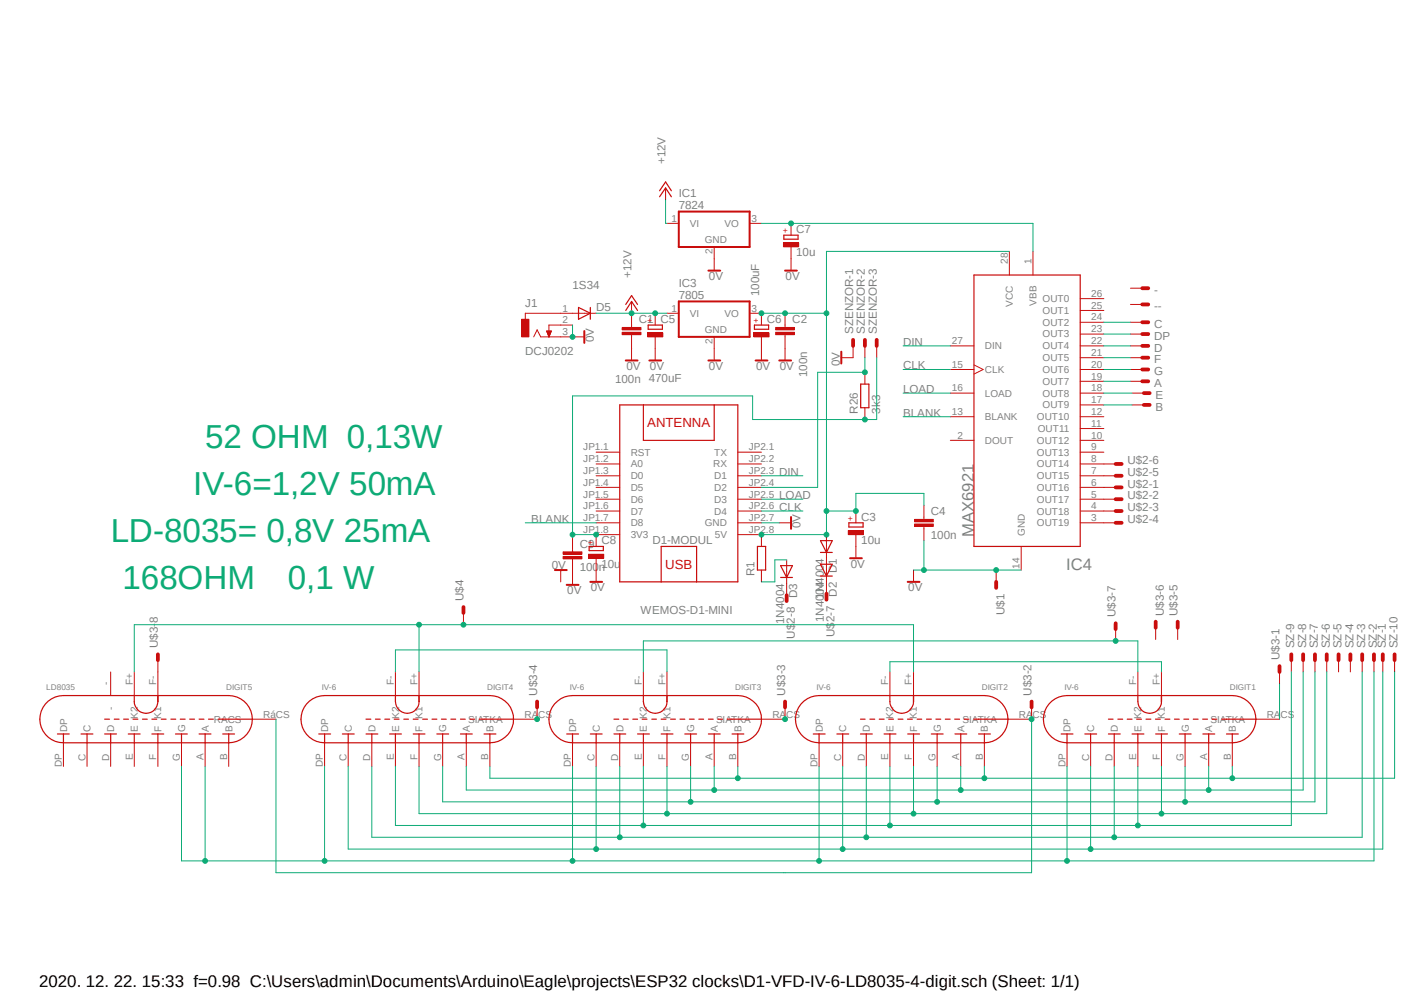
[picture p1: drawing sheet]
<svg xmlns="http://www.w3.org/2000/svg" width="297mm" height="210mm" viewBox="0 0 297 210" stroke-linecap="round" stroke-linejoin="round" font-family="sans-serif">
<path d="M8.3 28.2l288.6 156.5M296.9 28.2l-288.6 156.5" fill="none" stroke="#fff" stroke-width=".21"/>
<path d="M143.6 63.8h15v7.4h-15zM167.3 109.3v2.5" fill="none" stroke="#c90d0c" stroke-width=".42"/>
<path d="M133.6 68.7v.6M133.6 70.8v.4M141.1 66.3h2.5M151.1 71.2v2.5M158.6 66.3h2.5M164.8 110.6h2.5" fill="none" stroke="#c90d0c" stroke-width=".21"/>
<path d="M131.6 70.3h4v.5h-4z" fill-rule="evenodd" fill="#c90d0c"/>
<path d="M131.6 70.3h4v.5h-4z" fill="none" stroke="#c90d0c" stroke-width=".21"/>
<path d="M131.6 69.3h4v.5h-4z" fill-rule="evenodd" fill="#c90d0c"/>
<path d="M131.6 69.3h4v.5h-4zM133.6 66.3v2.4M133.6 71.2v2.5M166.1 68.7v.6M166.1 70.8v.4" fill="none" stroke="#c90d0c" stroke-width=".21"/>
<path d="M164.1 70.3h4v.5h-4z" fill-rule="evenodd" fill="#c90d0c"/>
<path d="M164.1 70.3h4v.5h-4z" fill="none" stroke="#c90d0c" stroke-width=".21"/>
<path d="M164.1 69.3h4v.5h-4z" fill-rule="evenodd" fill="#c90d0c"/>
<path d="M133.6 73.7v2.5M151.1 73.7v2.5M164.1 69.3h4v.5h-4zM166.1 66.3v2.4M166.1 71.2v5M195.5 109.3v.6M195.5 111.3v.5M193.3 120.6v2.5" fill="none" stroke="#c90d0c" stroke-width=".21"/>
<path d="M132.4 76.2h2.5M149.9 76.2h2.5M164.8 76.2h2.5M192 123.1h2.5" fill="none" stroke="#c90d0c" stroke-width=".42"/>
<path d="M193.5 110.8h3.9v.5h-3.9z" fill-rule="evenodd" fill="#c90d0c"/>
<path d="M193.5 110.8h3.9v.5h-3.9z" fill="none" stroke="#c90d0c" stroke-width=".21"/>
<path d="M193.5 109.9h3.9v.5h-3.9z" fill-rule="evenodd" fill="#c90d0c"/>
<path d="M193.5 109.9h3.9v.5h-3.9zM195.5 106.8v2.5M195.5 111.8v2.5" fill="none" stroke="#c90d0c" stroke-width=".21"/>
<path d="M137.1 68.7h3v.9h-3z" fill="none" stroke="#c90d0c" stroke-width=".25"/>
<path d="M137 70.4h3.2v.8h-3.2z" fill-rule="evenodd" fill="#c90d0c"/>
<path d="M137 70.4h3.2v.8h-3.2zM138.6 66.3v2.4M138.6 71.2v2.5" fill="none" stroke="#c90d0c" stroke-width=".21"/>
<path d="M159.6 68.7h3v.9h-3z" fill="none" stroke="#c90d0c" stroke-width=".25"/>
<path d="M159.5 70.4h3.2v.8h-3.2z" fill-rule="evenodd" fill="#c90d0c"/>
<path d="M112.9 71.2l.7-1.4 .8 1.4h4.2M118.6 66.3h-7.5v1.2M118.6 68.7h-2.5v2.5M138.6 73.7v2.5M159.5 70.4h3.2v.8h-3.2zM161.1 66.3v2.4M161.1 71.2v5" fill="none" stroke="#c90d0c" stroke-width=".21"/>
<path d="M137.4 76.2h2.5M159.9 76.2h2.4" fill="none" stroke="#c90d0c" stroke-width=".42"/>
<path d="M110.4 67.5h1.5v3.7h-1.5z" fill-rule="evenodd" fill="#c90d0c"/>
<g fill="none" stroke="#c90d0c" stroke-width=".21">
<path d="M110.4 67.5h1.5v3.7h-1.5zM115.7 70h.9l-.5 1.2zM115.7 70.1h.9M115.7 70.2h.8M115.7 70.3h.8M115.8 70.4h.7M115.9 70.6h.5M115.9 70.5h.5M115.9 70.7h.5M116 70.8h.3M116 70.9h.3M116 71.1h.2"/>
<path d="M116 71h.2M116.1 71.2h.1M118.6 66.3h7.5M118.6 68.7h2.5M118.6 71.2h5M133.6 63.8v2.5M239.1 68.2h2.5M239.1 70.7h2.5M239.1 73.2h2.5M239.1 64.4h2.5M239.1 61h2.5M239.1 75.6h2.5"/>
<path d="M239.1 78.1h2.5M126.1 95.6h5M126.1 98.1h5M156.1 95.6h5M156.1 98.1h5M239.1 80.6h2.5M239.5 83.1h2.5M239.5 85.6h2.5M126.1 100.6h5M126.1 103.1h5M126.1 105.6h5M126.1 108.1h5"/>
<path d="M126.1 110.6h5M126.1 113.1h5M156.1 100.6h5M156.1 103.1h5M156.1 105.6h5M156.1 108.1h5M156.1 110.6h5M156.1 113.1h5M118.6 120.6v2.5M273.2 139.6v2.5M275.7 139.6v2.5M278.2 139.6v2.5"/>
<path d="M280.7 139.6v2.5M283.2 139.6v2.5M285.7 139.6v2.5M288.2 139.6v2.5M290.7 139.6v2.5M292.5 139.6v2.5M295 139.6v2.5"/>
</g>
<path d="M123.6 70v2.5M117.4 120.6h2.5" fill="none" stroke="#c90d0c" stroke-width=".42"/>
<path d="M122.4 65l2.5 1.3-2.5 1.2zM124.9 65v2.5M132.4 65.7l1.2-1.9 1.3 1.9M132.4 64.4l1.2-1.9 1.3 1.9M131.1 85.6h25v37.5h-25zM136.1 85.6v7.5h15v-7.5M179.6 110.6h3v.9h-3zM139.9 123.1v-7.5h7.5v7.5" fill="none" stroke="#c90d0c" stroke-width=".25"/>
<g fill="none" stroke="#c90d0c" stroke-width=".8">
<path d="M241.6 68.2h1.3M241.6 70.7h1.3M241.6 73.2h1.3M241.6 64.4h1.3M241.6 61h1.3M241.6 75.6h1.3M241.6 78.1h1.3M241.6 80.6h1.3M242 83.1h1.2M242 85.6h1.2M273.2 138.4v1.2M275.7 138.4v1.2"/>
<path d="M278.2 138.4v1.2M280.7 138.4v1.2M283.2 138.4v1.2M285.7 138.4v1.2M288.2 138.4v1.2M290.7 138.4v1.2M292.5 138.4v1.2M295 138.4v1.2"/>
</g>
<path d="M179.5 112.2h3.2v.9h-3.2z" fill-rule="evenodd" fill="#c90d0c"/>
<path d="M179.5 112.2h3.2v.9h-3.2zM181.1 108.1v2.5M181.1 113.1v2.5" fill="none" stroke="#c90d0c" stroke-width=".21"/>
<path d="M124.6 115.6h3v.9h-3z" fill="none" stroke="#c90d0c" stroke-width=".25"/>
<path d="M124.5 117.2h3.2v.9h-3.2z" fill-rule="evenodd" fill="#c90d0c"/>
<path d="M121.1 116.2v.5M121.1 118.2v.5M124.5 117.2h3.2v.9h-3.2zM126.1 113.1v2.5M126.1 118.1v2.5" fill="none" stroke="#c90d0c" stroke-width=".21"/>
<path d="M119.1 117.7h4v.5h-4z" fill-rule="evenodd" fill="#c90d0c"/>
<path d="M119.1 117.7h4v.5h-4z" fill="none" stroke="#c90d0c" stroke-width=".21"/>
<path d="M119.1 116.7h4v.5h-4z" fill-rule="evenodd" fill="#c90d0c"/>
<g fill="none" stroke="#c90d0c" stroke-width=".21">
<path d="M140.8 39.8v2.4M141.1 47.2h2.5M151.1 52.2v5M158.6 47.2h2.5M213.5 53.2v5M218.5 53.2v5M180.5 73.2v2.4h-2.5M183 73.2v2.4M183 78.7v2.5M185.5 73.2v2.4M201 78.1h5M201 73.2h5"/>
<path d="M206 77.2l2 .9-2 1M228.5 75.6h5M228.5 78.1h5M228.5 73.2h5M228.5 63.2h5M228.5 65.7h5M228.5 68.2h5M228.5 70.7h5M183 86.2v2.5M201 88.1h5M201 93.1h5M201 83.1h5"/>
<path d="M228.5 88.1h5M228.5 93.1h5M228.5 83.1h5M228.5 80.6h5M228.5 85.6h5M228.5 90.6h5M228.5 95.6h5M228.5 98.1h5M119.1 116.7h4v.5h-4zM121.1 113.7v2.5M121.1 118.7v5M181.1 115.6v2.5"/>
<path d="M216 115.6v5M228.5 100.6h5M228.5 103.1h5M228.5 105.6h5M228.5 108.1h5M228.5 110.6h5M126.1 120.6v2.5M68.7 157.1v5M73.7 157.1v5M78.7 157.1v5M83.7 142.1v5M83.7 157.1v5"/>
<path d="M88.6 142.1v5M88.6 157.1v5M93.6 157.1v5M98.6 157.1v5M103.6 157.1v5M108.6 152.1h5M121.1 157.1v5M126.1 157.1v5M131.1 157.1v5M136.1 142.1v5M136.1 157.1v5M141.1 142.1v5"/>
<path d="M141.1 157.1v5M146.1 157.1v5M151.1 157.1v5M156.1 157.1v5M161.1 152.1h5M173.3 157.1v5M178.3 157.1v5M183.3 157.1v5M188.3 142.1v5M188.3 157.1v5M193.3 142.1v5M193.3 157.1v5"/>
<path d="M198.2 157.1v5M203.2 157.1v5M208.2 157.1v5M213.2 152.1h5M225.7 157.1v5M230.7 157.1v5M235.7 157.1v5M240.7 142.1v5M240.7 157.1v5M245.7 142.1v5M245.7 157.1v5M250.7 157.1v5"/>
<path d="M255.7 157.1v5M260.7 157.1v5M265.7 152.1h5"/>
</g>
<path d="M143.6 44.7h15v7.5h-15zM149.9 57.2h2.5M178 74.4v2.5M179.8 118.1h2.5M119.9 123.7h2.5M124.9 123.1h2.5" fill="none" stroke="#c90d0c" stroke-width=".42"/>
<path d="M180.5 71.9v1.3M183 71.9v1.3M185.5 71.9v1.3" fill="none" stroke="#c90d0c" stroke-width=".8"/>
<g fill="none" stroke="#c90d0c" stroke-width=".25">
<path d="M139.5 41.6l1.3-1.8 1.2 1.8M139.5 40.3l1.3-1.8 1.2 1.8M165.8 49.7h3v.9h-3zM206 58.2h22.5v57.4h-22.5zM182.1 81.2h1.7v5h-1.7zM67.4 155.2h2.5M68.7 157.1h34.9M68.7 155.2v1.9M72.4 155.2h2.5M73.7 155.2v1.9M77.4 155.2h2.5M77.4 152.1h1"/>
<path d="M78.7 155.2v1.9M79.4 152.1h1M81.4 152.1h1M82.4 155.2h2.5M83.4 152.1h1M83.7 147.1a2.94 2.94 0 0 0 1.9 3.7 2.47 2.47 0 0 0 3-2.4v-1.3M83.7 155.2v1.9M85.4 152.1h1M87.4 155.2h2.5M87.4 152.1h1M88.6 155.2v1.9M89.4 152.1h1"/>
<path d="M91.4 152.1h1M92.4 155.2h2.5M93.4 152.1h1M93.6 155.2v1.9M95.4 152.1h1M97.4 155.2h2.5M97.4 152.1h1M98.6 155.2v1.9M99.4 152.1h1M101.4 152.1h7.2M102.4 155.2h2.5M103.6 155.2v1.9"/>
<path d="M108.6 152.1a4.9 4.9 0 0 0-5-5h-34.9a5 5 0 0 0-5 5 5 5 0 0 0 5 5M108.6 152.1a4.9 4.9 0 0 1-5 5M119.9 155.2h2.5M121.1 157.1h35M121.1 155.2v1.9M124.9 155.2h2.5M126.1 155.2v1.9M129.9 155.2h2.5M129.9 152.1h1M131.1 155.2v1.9M131.9 152.1h1M133.9 152.1h1"/>
<path d="M134.9 155.2h2.5M135.8 152.1h1.1M136.1 147.1a2.94 2.94 0 0 0 1.9 3.7 2.47 2.47 0 0 0 3.1-2.4v-1.3M136.1 155.2v1.9M137.9 152.1h1M139.9 155.2h2.5M139.9 152.1h1M141.1 155.2v1.9M141.9 152.1h1M143.8 152.1h1.1M144.9 155.2h2.5M145.8 152.1h1.1"/>
<path d="M146.1 155.2v1.9M147.8 152.1h1M149.9 155.2h2.5M149.9 152.1h1M151.1 155.2v1.9M151.8 152.1h1.1M153.8 152.1h7.3M154.9 155.2h2.5M156.1 155.2v1.9M161.1 152.1a4.9 4.9 0 0 0-5-5h-35a5 5 0 0 0-5 5 5 5 0 0 0 5 5M161.1 152.1a4.9 4.9 0 0 1-5 5M172 155.2h2.5"/>
<path d="M173.3 157.1h34.9M173.3 155.2v1.9M177 155.2h2.5M178.3 155.2v1.9M182 155.2h2.5M182 152.1h1M183.3 155.2v1.9M184 152.1h1M186 152.1h1M187 155.2h2.5M188 152.1h1M188.3 147.1a2.94 2.94 0 0 0 1.9 3.7 2.47 2.47 0 0 0 3.1-2.4v-1.3"/>
<path d="M188.3 155.2v1.9M190 152.1h1M192 152.1h1M192 155.2h2.5M193.3 155.2v1.9M194 152.1h1M196 152.1h1M197 155.2h2.5M198 152.1h1M198.2 155.2v1.9M200 152.1h1M202 152.1h1"/>
<path d="M202 155.2h2.5M203.2 155.2v1.9M204 152.1h1M206 152.1h7.2M207 155.2h2.5M208.2 155.2v1.9M213.2 152.1a5 5 0 0 1-5 5M213.2 152.1a5 5 0 0 0-5-5h-34.9a5 5 0 0 0-5 5 5 5 0 0 0 5 5M224.5 155.2h2.5M225.7 157.1h35M225.7 155.2v1.9M229.5 155.2h2.5"/>
<path d="M230.7 155.2v1.9M234.5 155.2h2.5M234.5 152.1h1M235.7 155.2v1.9M236.5 152.1h1M238.5 152.1h1M239.5 155.2h2.5M240.5 152.1h1M240.7 147.1a2.94 2.94 0 0 0 2 3.7 2.47 2.47 0 0 0 3-2.4v-1.3M240.7 155.2v1.9M242.4 152.1h1.1M244.4 152.1h1"/>
<path d="M244.5 155.2h2.5M245.7 155.2v1.9M246.5 152.1h1M248.5 152.1h1M249.5 155.2h2.5M250.4 152.1h1.1M250.7 155.2v1.9M252.4 152.1h1M254.4 152.1h1M254.5 155.2h2.5M255.7 155.2v1.9M256.4 152.1h1"/>
<path d="M258.4 152.1h7.3M259.5 155.2h2.5M260.7 155.2v1.9M265.7 152.1a5 5 0 0 0-5-5h-35a5 5 0 0 0-5 5 5 5 0 0 0 5 5M265.7 152.1a5 5 0 0 1-5 5"/>
</g>
<path d="M165.7 51.4h3.3v.8h-3.3z" fill-rule="evenodd" fill="#c90d0c"/>
<g fill="none" stroke="#c90d0c" stroke-width=".21">
<path d="M165.7 51.4h3.3v.8h-3.3zM167.3 47.2v2.5M167.3 52.2v5M233.5 98.1h2.5M161.1 113.1v2.5M166.4 118.4v7.5M174.8 113.1v12.5M233.5 103.1h2.5M233.5 105.6h2.5M233.5 108.1h2.5M233.5 110.6h2.5M233.5 100.6h2.5"/>
<path d="M33.4 139.6v7.5M98 129.6v2.5M161.1 120.6v2.5M210.7 120.6v2.5M236 133.1v2.5M244.5 132.8v2.5M249.1 132.8v2.5M13.4 157.1v5M18.4 157.1v5M23.4 142.1v5M23.4 157.1v5M28.4 142.1v5"/>
<path d="M28.4 157.1v5M33.4 157.1v5M38.4 157.1v5M43.4 157.1v5M48.4 157.1v5M53.4 152.1h5M113.6 149.6v2.5M166.1 149.6v2.5M218.2 149.6v2.5M270.7 142.1v2.5"/>
</g>
<path d="M166.1 57.2h2.5" fill="none" stroke="#c90d0c" stroke-width=".42"/>
<g fill="none" stroke="#c90d0c" stroke-width=".25">
<path d="M160.2 115.6h1.8v5h-1.8zM165.1 119.6h2.5l-1.2 2.5zM173.6 114.3h2.5l-1.3 2.5zM173.6 116.8h2.5M173.6 119.3h2.5l-1.3 2.5zM165.1 122.1h2.5M173.6 121.8h2.5M12.1 155.2h2.5M13.4 157.1h35M13.4 155.2v1.9M17.1 155.2h2.5M18.4 155.2v1.9"/>
<path d="M22.1 155.2h2.5M22.1 152.1h1.1M23.4 155.2v1.9M24.2 152.1h1M26.2 152.1h1M27.1 155.2h2.5M28.2 152.1h1M28.4 147.1a2.94 2.94 0 0 0 2 3.7 2.47 2.47 0 0 0 3-2.4v-1.3M28.4 155.2v1.9M30.1 152.1h1.1M32.1 155.2h2.5M32.1 152.1h1"/>
<path d="M33.4 155.2v1.9M34.1 152.1h1M36.2 152.1h1M37.1 155.2h2.5M38.1 152.1h1.1M38.4 155.2v1.9M40.1 152.1h1M42.1 155.2h2.5M42.1 152.1h1M43.4 155.2v1.9M44.1 152.1h1M46.1 152.1h7.3"/>
<path d="M47.1 155.2h2.5M48.4 155.2v1.9M53.4 152.1a5 5 0 0 0-5-5h-35a5 5 0 0 0-5 5 5 5 0 0 0 5 5M53.4 152.1a5 5 0 0 1-5 5"/>
</g>
<g fill="none" stroke="#c90d0c" stroke-width=".8">
<path d="M236 98.1h1.3M236 103.1h1.3M236 105.6h1.3M236 108.1h1.3M236 110.6h1.3M236 100.6h1.3M33.4 138.4v1.2M98 128.4v1.2M166.4 125.9v1.2M174.8 125.6v1.2M210.7 123.1v1.2M236 131.8v1.3"/>
<path d="M244.5 131.5v1.3M249.1 131.5v1.3M113.6 148.4v1.2M166.1 148.4v1.2M218.2 148.4v1.2M270.7 140.9v1.2"/>
</g>
<path d="M195.5 114.3v6.3h-2.2" fill="none" stroke="#0dab76" stroke-width=".21"/>
<circle cx="195.4" cy="120.6" r=".51" fill="#0dab76"/>
<g fill="none" stroke="#0dab76" stroke-width=".21">
<path d="M195.5 120.6h15.2"/>
<circle cx="195.4" cy="120.6" r=".51"/>
</g>
<circle cx="210.7" cy="120.6" r=".51" fill="#0dab76"/>
<g fill="none" stroke="#0dab76" stroke-width=".21">
<path d="M121.1 68.7v2.5M210.7 120.6h5.3"/>
<circle cx="210.7" cy="120.6" r=".51"/>
</g>
<circle cx="121.1" cy="71.2" r=".51" fill="#0dab76"/>
<g fill="none" stroke="#0dab76" stroke-width=".21">
<path d="M133.6 66.3h7.5M161.1 110.6h3.7"/>
<circle cx="121.1" cy="71.2" r=".51"/>
</g>
<circle cx="138.6" cy="66.3" r=".51" fill="#0dab76"/>
<circle cx="138.6" cy="66.3" r=".51" fill="none" stroke="#0dab76" stroke-width=".21"/>
<circle cx="133.6" cy="66.3" r=".51" fill="#0dab76"/>
<g fill="none" stroke="#0dab76" stroke-width=".21">
<path d="M140.8 42.2v5h.3M126.1 66.3h7.5M161.1 66.3h5M195.5 106.8v-2.4h-14.4v3.7"/>
<circle cx="133.6" cy="66.3" r=".51"/>
</g>
<circle cx="166.1" cy="66.3" r=".51" fill="#0dab76"/>
<circle cx="166.1" cy="66.3" r=".51" fill="none" stroke="#0dab76" stroke-width=".21"/>
<circle cx="161.1" cy="66.3" r=".51" fill="#0dab76"/>
<g fill="none" stroke="#0dab76" stroke-width=".21">
<path d="M166.1 66.3h8.7v46.8h-13.7M174.8 108.1h6.3"/>
<circle cx="161.1" cy="66.3" r=".51"/>
</g>
<circle cx="174.8" cy="108.1" r=".51" fill="#0dab76"/>
<circle cx="174.8" cy="108.1" r=".51" fill="none" stroke="#0dab76" stroke-width=".21"/>
<circle cx="181.1" cy="108.1" r=".51" fill="#0dab76"/>
<g fill="none" stroke="#0dab76" stroke-width=".21">
<path d="M213.5 53.2h-38.7v13.1"/>
<circle cx="181.1" cy="108.1" r=".51"/>
</g>
<circle cx="174.8" cy="66.3" r=".51" fill="#0dab76"/>
<circle cx="174.8" cy="66.3" r=".51" fill="none" stroke="#0dab76" stroke-width=".21"/>
<circle cx="174.8" cy="113.1" r=".51" fill="#0dab76"/>
<circle cx="174.8" cy="113.1" r=".51" fill="none" stroke="#0dab76" stroke-width=".21"/>
<circle cx="161.1" cy="113.1" r=".51" fill="#0dab76"/>
<g fill="none" stroke="#0dab76" stroke-width=".21">
<path d="M185.5 75.6v13.1h-26.3v-5"/>
<circle cx="161.1" cy="113.1" r=".51"/>
</g>
<circle cx="183" cy="88.7" r=".51" fill="#0dab76"/>
<g fill="none" stroke="#0dab76" stroke-width=".21">
<path d="M126.1 113.1h-5v.6"/>
<circle cx="183" cy="88.7" r=".51"/>
</g>
<circle cx="126.1" cy="113.1" r=".51" fill="#0dab76"/>
<g fill="none" stroke="#0dab76" stroke-width=".21">
<path d="M159.2 83.7h-38.1v29.4"/>
<circle cx="126.1" cy="113.1" r=".51"/>
</g>
<circle cx="121.1" cy="113.1" r=".51" fill="#0dab76"/>
<g fill="none" stroke="#0dab76" stroke-width=".21">
<path d="M183 75.6v3.1h-10v24.4"/>
<circle cx="121.1" cy="113.1" r=".51"/>
</g>
<circle cx="183" cy="78.7" r=".51" fill="#0dab76"/>
<g fill="none" stroke="#0dab76" stroke-width=".21">
<path d="M161.1 103.1h11.9M103.6 162.1v2.5h157.1v-2.5M208.2 162.1v2.5"/>
<circle cx="183" cy="78.7" r=".51"/>
</g>
<circle cx="208.2" cy="164.6" r=".51" fill="#0dab76"/>
<g fill="none" stroke="#0dab76" stroke-width=".21">
<path d="M156.1 162.1v2.5"/>
<circle cx="208.2" cy="164.6" r=".51"/>
</g>
<circle cx="156.1" cy="164.6" r=".51" fill="#0dab76"/>
<circle cx="156.1" cy="164.6" r=".51" fill="none" stroke="#0dab76" stroke-width=".21"/>
<circle cx="260.7" cy="164.6" r=".51" fill="#0dab76"/>
<g fill="none" stroke="#0dab76" stroke-width=".21">
<path d="M295 142.1v22.5h-34.3M98.6 162.1v5h157.1v-5M203.2 162.1v5"/>
<circle cx="260.7" cy="164.6" r=".51"/>
</g>
<circle cx="203.2" cy="167.1" r=".51" fill="#0dab76"/>
<g fill="none" stroke="#0dab76" stroke-width=".21">
<path d="M151.1 162.1v5"/>
<circle cx="203.2" cy="167.1" r=".51"/>
</g>
<circle cx="151.1" cy="167.1" r=".51" fill="#0dab76"/>
<g fill="none" stroke="#0dab76" stroke-width=".21">
<path d="M275.7 142.1v25h-20"/>
<circle cx="151.1" cy="167.1" r=".51"/>
</g>
<circle cx="255.7" cy="167.1" r=".51" fill="#0dab76"/>
<g fill="none" stroke="#0dab76" stroke-width=".21">
<path d="M93.6 162.1v7.5h157.1v-7.5M198.2 162.1v7.5"/>
<circle cx="255.7" cy="167.1" r=".51"/>
</g>
<circle cx="198.2" cy="169.6" r=".51" fill="#0dab76"/>
<g fill="none" stroke="#0dab76" stroke-width=".21">
<path d="M146.1 162.1v7.5"/>
<circle cx="198.2" cy="169.6" r=".51"/>
</g>
<circle cx="146.1" cy="169.6" r=".51" fill="#0dab76"/>
<g fill="none" stroke="#0dab76" stroke-width=".21">
<path d="M278.2 142.1v27.5h-27.5"/>
<circle cx="146.1" cy="169.6" r=".51"/>
</g>
<circle cx="250.7" cy="169.6" r=".51" fill="#0dab76"/>
<g fill="none" stroke="#0dab76" stroke-width=".21">
<path d="M88.6 162.1v10h157.1v-10M193.3 162.1v10"/>
<circle cx="250.7" cy="169.6" r=".51"/>
</g>
<circle cx="193.2" cy="172.1" r=".51" fill="#0dab76"/>
<g fill="none" stroke="#0dab76" stroke-width=".21">
<path d="M141.1 162.1v10"/>
<circle cx="193.2" cy="172.1" r=".51"/>
</g>
<circle cx="141.1" cy="172.1" r=".51" fill="#0dab76"/>
<g fill="none" stroke="#0dab76" stroke-width=".21">
<path d="M280.7 142.1v30h-35"/>
<circle cx="141.1" cy="172.1" r=".51"/>
</g>
<circle cx="245.7" cy="172.1" r=".51" fill="#0dab76"/>
<g fill="none" stroke="#0dab76" stroke-width=".21">
<path d="M83.7 162.1v12.5h157v-12.5M188.3 162.1v12.5"/>
<circle cx="245.7" cy="172.1" r=".51"/>
</g>
<circle cx="188.3" cy="174.6" r=".51" fill="#0dab76"/>
<g fill="none" stroke="#0dab76" stroke-width=".21">
<path d="M136.1 162.1v12.5"/>
<circle cx="188.3" cy="174.6" r=".51"/>
</g>
<circle cx="136.1" cy="174.6" r=".51" fill="#0dab76"/>
<g fill="none" stroke="#0dab76" stroke-width=".21">
<path d="M240.7 174.6h32.5"/>
<circle cx="136.1" cy="174.6" r=".51"/>
</g>
<circle cx="240.7" cy="174.6" r=".51" fill="#0dab76"/>
<g fill="none" stroke="#0dab76" stroke-width=".21">
<path d="M273.2 142.1v32.5M78.7 162.1v15h157v-15M183.3 162.1v15"/>
<circle cx="240.7" cy="174.6" r=".51"/>
</g>
<circle cx="183.3" cy="177.1" r=".51" fill="#0dab76"/>
<g fill="none" stroke="#0dab76" stroke-width=".21">
<path d="M131.1 162.1v15"/>
<circle cx="183.3" cy="177.1" r=".51"/>
</g>
<circle cx="131.1" cy="177.1" r=".51" fill="#0dab76"/>
<g fill="none" stroke="#0dab76" stroke-width=".21">
<path d="M235.7 177.1h52.5"/>
<circle cx="131.1" cy="177.1" r=".51"/>
</g>
<circle cx="235.7" cy="177.1" r=".51" fill="#0dab76"/>
<g fill="none" stroke="#0dab76" stroke-width=".21">
<path d="M288.2 142.1v35M73.7 162.1v17.5h157v-17.5M178.3 162.1v17.5"/>
<circle cx="235.7" cy="177.1" r=".51"/>
</g>
<circle cx="178.3" cy="179.6" r=".51" fill="#0dab76"/>
<g fill="none" stroke="#0dab76" stroke-width=".21">
<path d="M126.1 162.1v17.5"/>
<circle cx="178.3" cy="179.6" r=".51"/>
</g>
<circle cx="126.1" cy="179.6" r=".51" fill="#0dab76"/>
<g fill="none" stroke="#0dab76" stroke-width=".21">
<path d="M230.7 179.6h61.8"/>
<circle cx="126.1" cy="179.6" r=".51"/>
</g>
<circle cx="230.7" cy="179.6" r=".51" fill="#0dab76"/>
<g fill="none" stroke="#0dab76" stroke-width=".21">
<path d="M191.1 73.2h9.9M191.1 78.1h9.9M233.5 73.2h5.6M233.5 78.1h5.6M233.5 75.6h5.6M233.5 70.7h5.6M233.5 68.2h5.6M191.1 83.1h9.9M191.1 88.1h9.9M233.5 83.1h6M233.5 85.6h6M233.5 80.6h5.6"/>
<path d="M111.1 110.6h15M161.1 100.6h8.7M161.1 108.1h8.7M161.1 105.6h8.7M270.7 144.6v7.5M292.5 142.1v37.5"/>
<circle cx="230.7" cy="179.6" r=".51"/>
</g>
<circle cx="113.6" cy="152.1" r=".51" fill="#0dab76"/>
<g fill="none" stroke="#0dab76" stroke-width=".21">
<path d="M58.4 152.1v32.5h107.4"/>
<circle cx="113.6" cy="152.1" r=".51"/>
</g>
<circle cx="218.2" cy="152.1" r=".51" fill="#0dab76"/>
<g fill="none" stroke="#0dab76" stroke-width=".21">
<path d="M161.1 47.2h57.4v6M218.2 152.1v32.5h-52.4"/>
<circle cx="218.2" cy="152.1" r=".51"/>
</g>
<circle cx="167.3" cy="47.2" r=".51" fill="#0dab76"/>
<g fill="none" stroke="#0dab76" stroke-width=".21">
<path d="M38.4 162.1v20h30.3M43.4 162.1v20"/>
<circle cx="167.3" cy="47.2" r=".51"/>
</g>
<circle cx="43.4" cy="182.1" r=".51" fill="#0dab76"/>
<g fill="none" stroke="#0dab76" stroke-width=".21">
<path d="M68.7 162.1v20h157v-20M173.3 162.1v20"/>
<circle cx="43.4" cy="182.1" r=".51"/>
</g>
<circle cx="173.3" cy="182.1" r=".51" fill="#0dab76"/>
<g fill="none" stroke="#0dab76" stroke-width=".21">
<path d="M121.1 162.1v20"/>
<circle cx="173.3" cy="182.1" r=".51"/>
</g>
<circle cx="121.1" cy="182.1" r=".51" fill="#0dab76"/>
<g fill="none" stroke="#0dab76" stroke-width=".21">
<path d="M290.7 142.1v40h-65"/>
<circle cx="121.1" cy="182.1" r=".51"/>
</g>
<circle cx="225.7" cy="182.1" r=".51" fill="#0dab76"/>
<circle cx="225.7" cy="182.1" r=".51" fill="none" stroke="#0dab76" stroke-width=".21"/>
<circle cx="68.7" cy="182.1" r=".51" fill="#0dab76"/>
<g fill="none" stroke="#0dab76" stroke-width=".21">
<path d="M28.4 132.1v10M88.6 132.1v10M98 132.1h95.3v10"/>
<circle cx="68.7" cy="182.1" r=".51"/>
</g>
<circle cx="98" cy="132.1" r=".51" fill="#0dab76"/>
<g fill="none" stroke="#0dab76" stroke-width=".21">
<path d="M88.6 132.1h9.4"/>
<circle cx="98" cy="132.1" r=".51"/>
</g>
<circle cx="88.6" cy="132.1" r=".51" fill="#0dab76"/>
<g fill="none" stroke="#0dab76" stroke-width=".21">
<path d="M28.4 132.1h60.2M240.7 135.6h-104.6v6.5M83.7 142.1v-4.6h57.4v4.6"/>
<circle cx="88.6" cy="132.1" r=".51"/>
</g>
<circle cx="236" cy="135.6" r=".51" fill="#0dab76"/>
<g fill="none" stroke="#0dab76" stroke-width=".21">
<path d="M166.4 118.4h-2.5v4.7h-2.8M240.7 135.6v6.5M188.3 142.1v-2.1h57.4v2.1"/>
<circle cx="236" cy="135.6" r=".51"/>
</g>
<circle cx="166.1" cy="152.1" r=".51" fill="#0dab76"/>
<circle cx="166.1" cy="152.1" r=".51" fill="none" stroke="#0dab76" stroke-width=".21"/>
<g font-size="7" fill="#0dab76">
<text x="43.4" y="94.7">52 OHM 0,13W</text>
<text x="40.9" y="104.6">IV-6=1,2V 50mA</text>
<text x="23.4" y="114.6">LD-8035= 0,8V 25mA</text>
<text x="25.9" y="124.6">168OHM</text>
<text x="60.9" y="124.6">0,1 W</text>
</g>
<text font-size="3.6" x="8.3" y="208.7">2020. 12. 22. 15:33 f=0.98 C:\Users\admin\Documents\Arduino\Eagle\projects\ESP32 clocks\D1-VFD-IV-6-LD8035-4-digit.sch (Sheet: 1/1)</text>
<g font-size="3.5" fill="#808080">
<text x="206" y="113.5" transform="rotate(-90 206 113.5)">MAX6921</text>
<text x="225.6" y="120.6">IC4</text>
</g>
<g font-size="2.8" fill="#c90d0c">
<text x="136.9" y="90.3">ANTENNA</text>
<text x="140.7" y="120.3">USB</text>
</g>
<g font-size="2.5" fill="#808080">
<text x="140.8" y="34.8" transform="rotate(-90 140.8 34.8)">+12V</text>
<text x="143.6" y="41.6">IC1</text>
<text x="143.6" y="44.1">7824</text>
<text x="168.4" y="49.2">C7</text>
<text x="133.6" y="58.8" transform="rotate(-90 133.6 58.8)">+12V</text>
<text x="150" y="59.2">0V</text>
<text x="166.2" y="59.2">0V</text>
<text x="168.4" y="54.2">10u</text>
<text x="111.1" y="65">J1</text>
<text x="121.1" y="61">1S34</text>
<text x="126.1" y="65.8">D5</text>
<text x="143.6" y="63.2">7805</text>
<text x="143.6" y="60.7">IC3</text>
<text x="160.6" y="62.7" transform="rotate(-90 160.6 62.7)">100uF</text>
<text x="244.1" y="65.7">--</text>
<text x="244.1" y="62.2">-</text>
<text x="135.1" y="68.4">C1</text>
<text x="139.7" y="68.3">C5</text>
<text x="162.2" y="68.3">C6</text>
<text x="167.6" y="68.4">C2</text>
<text x="180.5" y="70.7" transform="rotate(-90 180.5 70.7)">SZENZOR-1</text>
<text x="183" y="70.7" transform="rotate(-90 183 70.7)">SZENZOR-2</text>
<text x="185.5" y="70.7" transform="rotate(-90 185.5 70.7)">SZENZOR-3</text>
<text x="244.1" y="69.4">C</text>
<text x="244.1" y="71.9">DP</text>
<text x="111.1" y="75">DCJ0202</text>
<text x="125.6" y="72.4" transform="rotate(-90 125.6 72.4)">0V</text>
<text x="177.7" y="77.5" transform="rotate(-90 177.7 77.5)">0V</text>
<text x="191" y="73.2">DIN</text>
<text x="244.1" y="74.4">D</text>
<text x="244.1" y="76.9">F</text>
<text x="130.1" y="80.9">100n 470uF</text>
<text x="132.5" y="78.3">0V</text>
<text x="150" y="78.3">0V</text>
<text x="165" y="78.3">0V</text>
<text x="170.7" y="79.8" transform="rotate(-90 170.7 79.8)">100n</text>
<text x="191" y="78.1">CLK</text>
<text x="191" y="83.1">LOAD</text>
<text x="244.1" y="79.4">G</text>
<text x="244.1" y="81.9">A</text>
<text x="181.5" y="87.5" transform="rotate(-90 181.5 87.5)">R26</text>
<text x="186.2" y="87.5" transform="rotate(-90 186.2 87.5)">3k3</text>
<text x="191" y="88.1">BLANK</text>
<text x="244.5" y="84.4">E</text>
<text x="244.5" y="86.9">B</text>
<text x="164.8" y="100.6">DIN</text>
<text x="238.5" y="100.6">U$2-5</text>
<text x="238.5" y="98.1">U$2-6</text>
<text x="164.8" y="105.6">LOAD</text>
<text x="238.5" y="103.1">U$2-1</text>
<text x="238.5" y="105.6">U$2-2</text>
<text x="112.4" y="110.6">BLANK</text>
<text x="164.8" y="108.1">CLK</text>
<text x="169.3" y="111.7" transform="rotate(-90 169.3 111.7)">0V</text>
<text x="182.2" y="110.1">C3</text>
<text x="196.9" y="114">100n</text>
<text x="196.9" y="109">C4</text>
<text x="238.5" y="108.1">U$2-3</text>
<text x="238.5" y="110.6">U$2-4</text>
<text x="122.6" y="115.8">C9</text>
<text x="127.3" y="115.1">C8</text>
<text x="138" y="115">D1-MODUL</text>
<text x="182.2" y="115.1">10u</text>
<text x="116.8" y="120.3">0V</text>
<text x="120" y="125.7">0V</text>
<text x="122.6" y="120.8">100n</text>
<text x="125" y="125.1">0V</text>
<text x="127.3" y="120.1">10u</text>
<text x="159.6" y="121.8" transform="rotate(-90 159.6 121.8)">R1</text>
<text x="177" y="121.2" transform="rotate(-90 177 121.2)">D1</text>
<text x="180" y="120.1">0V</text>
<text x="192.1" y="125.1">0V</text>
<text x="98" y="127.1" transform="rotate(-90 98 127.1)">U$4</text>
<text x="135.5" y="130">WEMOS-D1-MINI</text>
<text x="165.9" y="132" transform="rotate(-90 165.9 132)">1N4004</text>
<text x="168.6" y="126.5" transform="rotate(-90 168.6 126.5)">D3</text>
<text x="174.3" y="126.6" transform="rotate(-90 174.3 126.6)">1N4004</text>
<text x="177" y="126.2" transform="rotate(-90 177 126.2)">D2</text>
<text x="212.5" y="130" transform="rotate(-90 212.5 130)">U$1</text>
<text x="236" y="130.6" transform="rotate(-90 236 130.6)">U$3-7</text>
<text x="246.2" y="130.3" transform="rotate(-90 246.2 130.3)">U$3-6</text>
<text x="249.1" y="130.3" transform="rotate(-90 249.1 130.3)">U$3-5</text>
<text x="33.4" y="137.1" transform="rotate(-90 33.4 137.1)">U$3-8</text>
<text x="168.1" y="135" transform="rotate(-90 168.1 135)">U$2-8</text>
<text x="176.6" y="134.7" transform="rotate(-90 176.6 134.7)">U$2-7</text>
<text x="273.8" y="137.1" transform="rotate(-90 273.8 137.1)">SZ-9</text>
<text x="276.3" y="137.1" transform="rotate(-90 276.3 137.1)">SZ-8</text>
<text x="278.8" y="137.1" transform="rotate(-90 278.8 137.1)">SZ-7</text>
<text x="281.3" y="137.1" transform="rotate(-90 281.3 137.1)">SZ-6</text>
<text x="283.8" y="137.1" transform="rotate(-90 283.8 137.1)">SZ-5</text>
<text x="286.3" y="137.1" transform="rotate(-90 286.3 137.1)">SZ-4</text>
<text x="288.8" y="137.1" transform="rotate(-90 288.8 137.1)">SZ-3</text>
<text x="291.3" y="137.1" transform="rotate(-90 291.3 137.1)">SZ-2</text>
<text x="293.2" y="137.1" transform="rotate(-90 293.2 137.1)">SZ-1</text>
<text x="295.7" y="137.1" transform="rotate(-90 295.7 137.1)">SZ-10</text>
<text x="270.7" y="139.6" transform="rotate(-90 270.7 139.6)">U$3-1</text>
<text x="113.6" y="147.1" transform="rotate(-90 113.6 147.1)">U$3-4</text>
<text x="166.1" y="147.1" transform="rotate(-90 166.1 147.1)">U$3-3</text>
<text x="218.2" y="147.1" transform="rotate(-90 218.2 147.1)">U$3-2</text>
</g>
<g font-size="2.1" fill="#808080">
<text x="142.1" y="46.9">1</text>
<text x="145.9" y="48">VI</text>
<text x="153.2" y="48">VO</text>
<text x="159" y="46.9">3</text>
<text x="149.1" y="51.5">GND</text>
<text x="150.7" y="53.8" transform="rotate(-90 150.7 53.8)">2</text>
<text x="213.2" y="55.8" transform="rotate(-90 213.2 55.8)">28</text>
<text x="218.2" y="55.8" transform="rotate(-90 218.2 55.8)">1</text>
<text x="119" y="65.9">1</text>
<text x="142.1" y="65.9">1</text>
<text x="159" y="65.9">3</text>
<text x="214.3" y="64.9" transform="rotate(-90 214.3 64.9)">VCC</text>
<text x="219.3" y="64.6" transform="rotate(-90 219.3 64.6)">VBB</text>
<text x="220.6" y="63.9">OUT0</text>
<text x="230.8" y="62.8">26</text>
<text x="230.8" y="65.3">25</text>
<text x="119" y="68.4">2</text>
<text x="119" y="70.9">3</text>
<text x="145.9" y="67">VI</text>
<text x="149.1" y="70.5">GND</text>
<text x="153.2" y="67">VO</text>
<text x="220.6" y="66.4">OUT1</text>
<text x="220.6" y="68.9">OUT2</text>
<text x="220.6" y="71.4">OUT3</text>
<text x="230.8" y="67.8">24</text>
<text x="230.8" y="70.3">23</text>
<text x="150.7" y="72.8" transform="rotate(-90 150.7 72.8)">2</text>
<text x="201.4" y="77.8">15</text>
<text x="201.4" y="72.8">27</text>
<text x="208.4" y="73.9">DIN</text>
<text x="220.6" y="73.9">OUT4</text>
<text x="220.6" y="76.4">OUT5</text>
<text x="230.8" y="72.8">22</text>
<text x="230.8" y="75.3">21</text>
<text x="230.8" y="77.8">20</text>
<text x="201.4" y="82.8">16</text>
<text x="208.4" y="78.9">CLK</text>
<text x="208.4" y="83.9">LOAD</text>
<text x="220.6" y="78.9">OUT6</text>
<text x="220.6" y="81.4">OUT7</text>
<text x="220.6" y="83.9">OUT8</text>
<text x="230.8" y="80.3">19</text>
<text x="230.8" y="82.8">18</text>
<text x="201.4" y="87.8">13</text>
<text x="208.4" y="88.9">BLANK</text>
<text x="219.4" y="88.9">OUT10</text>
<text x="220.6" y="86.4">OUT9</text>
<text x="230.8" y="85.3">17</text>
<text x="230.8" y="87.8">12</text>
<text x="123.4" y="95.2">JP1.1</text>
<text x="158.4" y="95.2">JP2.1</text>
<text x="202.6" y="92.8">2</text>
<text x="208.4" y="93.9">DOUT</text>
<text x="219.4" y="93.9">OUT12</text>
<text x="219.5" y="91.4">OUT11</text>
<text x="230.8" y="90.3">11</text>
<text x="230.8" y="92.8">10</text>
<text x="230.8" y="95.2">9</text>
<text x="123.4" y="97.7">JP1.2</text>
<text x="123.4" y="100.2">JP1.3</text>
<text x="133.4" y="96.4">RST</text>
<text x="133.4" y="98.8">A0</text>
<text x="133.4" y="101.3">D0</text>
<text x="150.9" y="98.8">RX</text>
<text x="151.1" y="96.4">TX</text>
<text x="151.1" y="101.3">D1</text>
<text x="158.4" y="97.7">JP2.2</text>
<text x="158.4" y="100.2">JP2.3</text>
<text x="219.4" y="96.4">OUT13</text>
<text x="219.4" y="98.8">OUT14</text>
<text x="219.4" y="101.3">OUT15</text>
<text x="230.8" y="97.7">8</text>
<text x="230.8" y="100.2">7</text>
<text x="123.4" y="102.7">JP1.4</text>
<text x="123.4" y="105.2">JP1.5</text>
<text x="123.4" y="107.7">JP1.6</text>
<text x="133.4" y="103.8">D5</text>
<text x="133.4" y="106.3">D6</text>
<text x="151.1" y="103.8">D2</text>
<text x="151.1" y="106.3">D3</text>
<text x="158.4" y="102.7">JP2.4</text>
<text x="158.4" y="105.2">JP2.5</text>
<text x="158.4" y="107.7">JP2.6</text>
<text x="219.4" y="103.8">OUT16</text>
<text x="219.4" y="106.3">OUT17</text>
<text x="230.8" y="102.7">6</text>
<text x="230.8" y="105.2">5</text>
<text x="230.8" y="107.7">4</text>
<text x="123.4" y="110.2">JP1.7</text>
<text x="123.4" y="112.7">JP1.8</text>
<text x="133.4" y="108.8">D7</text>
<text x="133.4" y="111.3">D8</text>
<text x="133.4" y="113.8">3V3</text>
<text x="149.1" y="111.3">GND</text>
<text x="151.1" y="108.8">D4</text>
<text x="151.2" y="113.8">5V</text>
<text x="158.4" y="110.2">JP2.7</text>
<text x="158.4" y="112.7">JP2.8</text>
<text x="216.8" y="113.3" transform="rotate(-90 216.8 113.3)">GND</text>
<text x="219.4" y="108.8">OUT18</text>
<text x="219.4" y="111.3">OUT19</text>
<text x="230.8" y="110.2">3</text>
<text x="215.7" y="120.3" transform="rotate(-90 215.7 120.3)">14</text>
<text x="23.1" y="144.8" transform="rotate(-90 23.1 144.8)">-</text>
<text x="28.1" y="144.8" transform="rotate(-90 28.1 144.8)">F+</text>
<text x="33.1" y="144.8" transform="rotate(-90 33.1 144.8)">F-</text>
<text x="83.3" y="144.8" transform="rotate(-90 83.3 144.8)">F-</text>
<text x="88.3" y="144.8" transform="rotate(-90 88.3 144.8)">F+</text>
<text x="135.8" y="144.8" transform="rotate(-90 135.8 144.8)">F-</text>
<text x="140.8" y="144.8" transform="rotate(-90 140.8 144.8)">F+</text>
<text x="187.9" y="144.8" transform="rotate(-90 187.9 144.8)">F-</text>
<text x="192.9" y="144.8" transform="rotate(-90 192.9 144.8)">F+</text>
<text x="240.4" y="144.8" transform="rotate(-90 240.4 144.8)">F-</text>
<text x="245.4" y="144.8" transform="rotate(-90 245.4 144.8)">F+</text>
<text x="14.2" y="154.8" transform="rotate(-90 14.2 154.8)">DP</text>
<text x="19.2" y="154.8" transform="rotate(-90 19.2 154.8)">C</text>
<text x="24.1" y="150.1" transform="rotate(-90 24.1 150.1)">-</text>
<text x="24.2" y="154.8" transform="rotate(-90 24.2 154.8)">D</text>
<text x="29.2" y="154.8" transform="rotate(-90 29.2 154.8)">E K2</text>
<text x="34.1" y="152" transform="rotate(-90 34.1 152)">K1</text>
<text x="34.2" y="154.8" transform="rotate(-90 34.2 154.8)">F</text>
<text x="39.2" y="154.8" transform="rotate(-90 39.2 154.8)">G</text>
<text x="44.2" y="154.8" transform="rotate(-90 44.2 154.8)">A</text>
<text x="45.3" y="152.8">RACS</text>
<text x="49.1" y="154.8" transform="rotate(-90 49.1 154.8)">B</text>
<text x="55.7" y="151.8">RáCS</text>
<text x="69.4" y="154.8" transform="rotate(-90 69.4 154.8)">DP</text>
<text x="74.4" y="154.8" transform="rotate(-90 74.4 154.8)">C</text>
<text x="79.4" y="154.8" transform="rotate(-90 79.4 154.8)">D</text>
<text x="84.4" y="154.8" transform="rotate(-90 84.4 154.8)">E K2</text>
<text x="89.4" y="154.8" transform="rotate(-90 89.4 154.8)">F</text>
<text x="89.4" y="152" transform="rotate(-90 89.4 152)">K1</text>
<text x="94.4" y="154.8" transform="rotate(-90 94.4 154.8)">G</text>
<text x="99" y="152.8">SIATKA</text>
<text x="99.4" y="154.8" transform="rotate(-90 99.4 154.8)">A</text>
<text x="104.4" y="154.8" transform="rotate(-90 104.4 154.8)">B</text>
<text x="111" y="151.8">RACS</text>
<text x="121.9" y="154.8" transform="rotate(-90 121.9 154.8)">DP</text>
<text x="126.9" y="154.8" transform="rotate(-90 126.9 154.8)">C</text>
<text x="131.9" y="154.8" transform="rotate(-90 131.9 154.8)">D</text>
<text x="136.9" y="154.8" transform="rotate(-90 136.9 154.8)">E K2</text>
<text x="141.9" y="154.8" transform="rotate(-90 141.9 154.8)">F</text>
<text x="141.9" y="152" transform="rotate(-90 141.9 152)">K1</text>
<text x="146.9" y="154.8" transform="rotate(-90 146.9 154.8)">G</text>
<text x="151.5" y="152.8">SIATKA</text>
<text x="151.8" y="154.8" transform="rotate(-90 151.8 154.8)">A</text>
<text x="156.8" y="154.8" transform="rotate(-90 156.8 154.8)">B</text>
<text x="163.4" y="151.8">RACS</text>
<text x="174" y="154.8" transform="rotate(-90 174 154.8)">DP</text>
<text x="179" y="154.8" transform="rotate(-90 179 154.8)">C</text>
<text x="184" y="154.8" transform="rotate(-90 184 154.8)">D</text>
<text x="189" y="154.8" transform="rotate(-90 189 154.8)">E K2</text>
<text x="194" y="152" transform="rotate(-90 194 152)">K1</text>
<text x="194" y="154.8" transform="rotate(-90 194 154.8)">F</text>
<text x="199" y="154.8" transform="rotate(-90 199 154.8)">G</text>
<text x="203.6" y="152.8">SIATKA</text>
<text x="204" y="154.8" transform="rotate(-90 204 154.8)">A</text>
<text x="209" y="154.8" transform="rotate(-90 209 154.8)">B</text>
<text x="215.5" y="151.8">RACS</text>
<text x="226.5" y="154.8" transform="rotate(-90 226.5 154.8)">DP</text>
<text x="231.5" y="154.8" transform="rotate(-90 231.5 154.8)">C</text>
<text x="236.5" y="154.8" transform="rotate(-90 236.5 154.8)">D</text>
<text x="241.5" y="154.8" transform="rotate(-90 241.5 154.8)">E K2</text>
<text x="246.4" y="152" transform="rotate(-90 246.4 152)">K1</text>
<text x="246.5" y="154.8" transform="rotate(-90 246.5 154.8)">F</text>
<text x="251.5" y="154.8" transform="rotate(-90 251.5 154.8)">G</text>
<text x="256.1" y="152.8">SIATKA</text>
<text x="256.5" y="154.8" transform="rotate(-90 256.5 154.8)">A</text>
<text x="261.4" y="154.8" transform="rotate(-90 261.4 154.8)">B</text>
<text x="268" y="151.8">RACS</text>
<text x="18.1" y="160.9" transform="rotate(-90 18.1 160.9)">C</text>
<text x="23.1" y="160.9" transform="rotate(-90 23.1 160.9)">D</text>
<text x="28.1" y="160.8" transform="rotate(-90 28.1 160.8)">E</text>
<text x="33.1" y="160.7" transform="rotate(-90 33.1 160.7)">F</text>
<text x="38.1" y="161" transform="rotate(-90 38.1 161)">G</text>
<text x="43.1" y="160.8" transform="rotate(-90 43.1 160.8)">A</text>
<text x="48" y="160.8" transform="rotate(-90 48 160.8)">B</text>
<text x="73.3" y="160.9" transform="rotate(-90 73.3 160.9)">C</text>
<text x="78.3" y="160.9" transform="rotate(-90 78.3 160.9)">D</text>
<text x="83.3" y="160.8" transform="rotate(-90 83.3 160.8)">E</text>
<text x="88.3" y="160.7" transform="rotate(-90 88.3 160.7)">F</text>
<text x="93.3" y="161" transform="rotate(-90 93.3 161)">G</text>
<text x="98.3" y="160.8" transform="rotate(-90 98.3 160.8)">A</text>
<text x="103.3" y="160.8" transform="rotate(-90 103.3 160.8)">B</text>
<text x="125.8" y="160.9" transform="rotate(-90 125.8 160.9)">C</text>
<text x="130.8" y="160.9" transform="rotate(-90 130.8 160.9)">D</text>
<text x="135.8" y="160.8" transform="rotate(-90 135.8 160.8)">E</text>
<text x="140.8" y="160.7" transform="rotate(-90 140.8 160.7)">F</text>
<text x="145.8" y="161" transform="rotate(-90 145.8 161)">G</text>
<text x="150.7" y="160.8" transform="rotate(-90 150.7 160.8)">A</text>
<text x="155.7" y="160.8" transform="rotate(-90 155.7 160.8)">B</text>
<text x="177.9" y="160.9" transform="rotate(-90 177.9 160.9)">C</text>
<text x="182.9" y="160.9" transform="rotate(-90 182.9 160.9)">D</text>
<text x="187.9" y="160.8" transform="rotate(-90 187.9 160.8)">E</text>
<text x="192.9" y="160.7" transform="rotate(-90 192.9 160.7)">F</text>
<text x="197.9" y="161" transform="rotate(-90 197.9 161)">G</text>
<text x="202.9" y="160.8" transform="rotate(-90 202.9 160.8)">A</text>
<text x="207.9" y="160.8" transform="rotate(-90 207.9 160.8)">B</text>
<text x="230.4" y="160.9" transform="rotate(-90 230.4 160.9)">C</text>
<text x="235.4" y="160.9" transform="rotate(-90 235.4 160.9)">D</text>
<text x="240.4" y="160.8" transform="rotate(-90 240.4 160.8)">E</text>
<text x="245.4" y="160.7" transform="rotate(-90 245.4 160.7)">F</text>
<text x="250.4" y="161" transform="rotate(-90 250.4 161)">G</text>
<text x="255.4" y="160.8" transform="rotate(-90 255.4 160.8)">A</text>
<text x="260.3" y="160.8" transform="rotate(-90 260.3 160.8)">B</text>
<text x="13.1" y="162.3" transform="rotate(-90 13.1 162.3)">DP</text>
<text x="68.3" y="162.3" transform="rotate(-90 68.3 162.3)">DP</text>
<text x="120.8" y="162.3" transform="rotate(-90 120.8 162.3)">DP</text>
<text x="172.9" y="162.3" transform="rotate(-90 172.9 162.3)">DP</text>
<text x="225.4" y="162.3" transform="rotate(-90 225.4 162.3)">DP</text>
</g>
<g font-size="1.7" fill="#c90d0c">
<text x="166.7" y="49.3" transform="rotate(-90 166.7 49.3)">+</text>
<text x="138" y="68.4" transform="rotate(-90 138 68.4)">+</text>
<text x="160.5" y="68.4" transform="rotate(-90 160.5 68.4)">+</text>
<text x="180.5" y="110.2" transform="rotate(-90 180.5 110.2)">+</text>
<text x="125.6" y="115.2" transform="rotate(-90 125.6 115.2)">+</text>
</g>
<g font-size="1.7" fill="#808080">
<text x="9.8" y="145.8">LD8035</text>
<text x="47.8" y="145.8">DIGIT5</text>
<text x="68.1" y="145.8">IV-6</text>
<text x="103.1" y="145.8">DIGIT4</text>
<text x="120.6" y="145.8">IV-6</text>
<text x="155.5" y="145.8">DIGIT3</text>
<text x="172.7" y="145.8">IV-6</text>
<text x="207.7" y="145.8">DIGIT2</text>
<text x="225.2" y="145.8">IV-6</text>
<text x="260.1" y="145.8">DIGIT1</text>
</g>
</svg>
